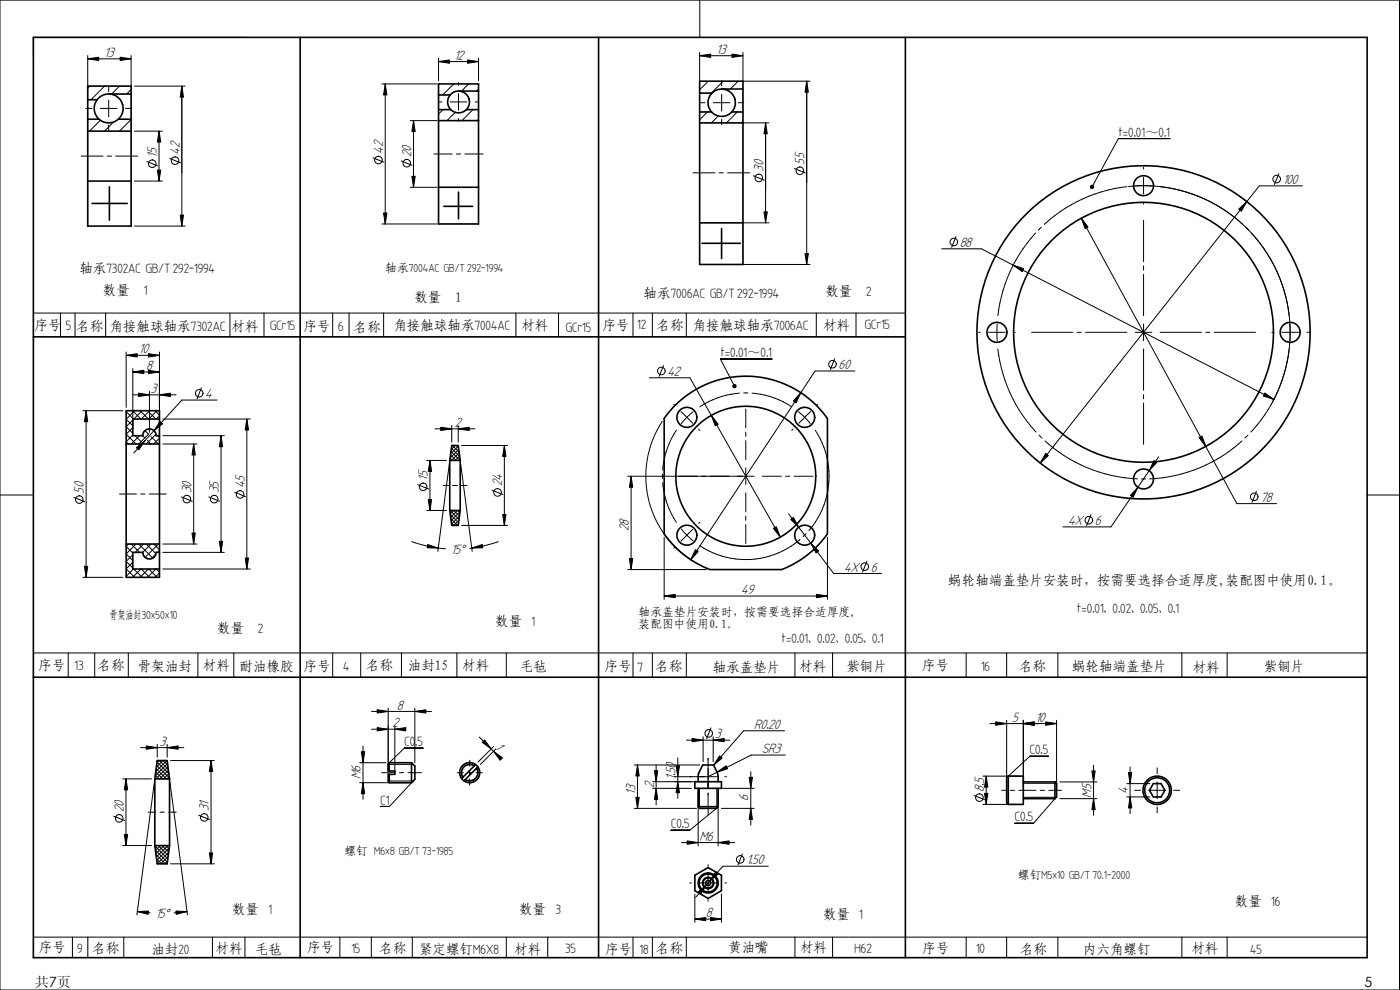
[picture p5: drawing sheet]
<svg xmlns="http://www.w3.org/2000/svg" width="420mm" height="297mm" viewBox="0 0 420 297" stroke-linecap="round" stroke-linejoin="round" font-family="sans-serif">
<g fill="none" stroke="#000" stroke-width=".3">
<path d="M0 0h420v297h-420zM26.3 17.6l3.3-.4v1zM26.3 16.7v9.1M26.3 17.6h13M36 17.2l3.3 .4-3.3 .6zM39.3 16.7v9.1M73.5 11.2h-63.5v5.8M131.6 18.5l3.3-.5v1zM131.6 18.5h12M131.6 17.5v6.7M140.3 18l3.3 .5-3.3 .5zM143.6 17.5v6.7"/>
<path d="M210 16.7l3.3-.5v1zM210 15.7v8.7M210 16.7h13M210 0v11.2M219.7 16.2l3.3 .5-3.3 .5zM223 15.7v8.7h20.1M25.8 32.5h1.8M26.9 25.8l-.6 .6M30.1 36.1l-3.2 3.2M30.1 32.5h5M31.4 25.8l-4.1 4.1M32.6 25.7v1.8"/>
<path d="M32.6 30v5M32.6 37.5v1.9M34.1 36.6l-2.7 2.7M35.9 25.8l-2.4 2.4M37.6 32.5h1.9M39.3 26.9l-1.3 1.3M39.3 35.9l-3.4 3.4M40.3 39.3h8.4M40.3 25.8h15.3M47.7 39.3l.5 3.3h-1zM47.7 39.3v15M54.6 25.8l.5 3.3h-1z"/>
<path d="M54.6 25.8v42M114.6 25.2h16.6M115.6 25.2l.5 3.3h-1zM115.6 25.2v42M123.1 36.2h8.1M124.1 36.2l.5 3.3h-1zM124.1 36.2v20M131.8 30.6h.8M132.9 32.9l-1.3 1.3M135.1 30.6h5M136.2 25.2l-3.3 3.3M136.6 33.7l-2.5 2.5"/>
<path d="M137.6 24.8v.8M137.6 28.1v5M137.6 35.6v.8M140.7 25.2l-2.2 2.1M141.9 32.9l-3.3 3.3M142.6 30.6h.8M143.6 35.7l-.5 .5M143.6 26.7l-.6 .6M210 30.8h1.6M212.3 33.6l-2.3 2.3M212.6 24.4l-2.6 2.5M214.1 30.8h5"/>
<path d="M215.6 34.8l-2.1 2.1M216.6 24.2v1.6M216.6 28.3v5M216.6 35.8v1.6M217 24.4l-3.5 3.5M221.3 33.6l-3.3 3.3M221.5 24.4l-2.3 2.3M221.6 30.8h1.6M223 36.4l-.5 .5M223 36.9h7.8M229.8 36.9l.5 3.2h-1zM229.8 36.9v30"/>
<path d="M242.1 24.4l.5 3.3h-1zM242.1 24.4v55M24.3 46.8h6.6M32.2 46.8h1.3M34.7 46.8h6.6M40.3 54.3h8.4M44.1 48.5l3.2 1.3M47.2 51h1l-.5 3.3zM50.9 47.6l3.3 1.2M112 47.4l3.2 1.3M120.4 48.3l3.3 1.3M123.1 56.2h8.1"/>
<path d="M123.6 52.9h1l-.5 3.3zM130.2 46.2h5.5M137 46.2h1.2M139.5 46.2h5.5M208 51.9h6.6M215.8 51.9h1.3M218.4 51.9h6.6M226.1 52.7l3.3 1.4M238.4 50.6l3.3 1.3M327.4 55.7a.5 .5 0 0 1 .8 .3 .5 .5 0 0 1-.7 .5l.2-.4-.2 .4-.3-.5zM338.2 56a44.3 44.3 0 0 0-24.8 11.3M338.7 55.9a44 44 0 0 1 43.1 64.9"/>
<path d="M340.7 55.8h5M343.2 50.2v.5M343.2 53.2v5M348.2 56a43.9 43.9 0 0 1 24.7 11.3M351.1 41.6h-15.5l-7.9 14.5M383.8 52.1l-1.3 3.2M390.9 55.8h-13l-65.7 83.1M40.3 67.8h15.3M54.1 64.5h1l-.5 3.3zM114.6 67.2h16.6M115.1 63.9h1l-.5 3.3zM223 66.9h7.8"/>
<path d="M223 79.4h20.1M229.3 63.6h1l-.5 3.3zM241.6 76.1h1l-.5 3.3zM282.6 74.7h11.9l87.8 45.2M286.9 71l-1.3 3.2M304.1 79.6l3.1 1-.4 .9zM310.7 70a44.3 44.3 0 0 0-11.2 24.7M312.5 68.2l-.9 .8M324.5 65.5l2 2.6-.8 .5zM324.5 65.5l46.7 85.6h11.9M343.2 60.7v.5M343.2 66.1v12.4"/>
<path d="M343.2 79.8v1.2M371.7 62.8l2.5-2.3-1.7 2.9zM373.8 68.2l.9 .8M375.6 70a44.1 44.1 0 0 1 11.3 24.7M10 93.9h261.7M18.1 93.9v7.2M22.5 93.9v7.2M31.7 93.9v7.2M69 93.9v7.2M79.2 93.9v7.2M99.8 93.9v7.2M104.8 93.9v7.2"/>
<path d="M115.1 93.9v7.2M154.8 93.9v7.2M167.6 93.9v7.2M190 93.9v7.2M195.8 93.9v7.2M206 93.9v7.2M245 93.9v7.2M256.9 93.9v7.2M293.7 99.7h.5M296.7 99.7h5M299.3 97.2v5M304.2 99.7h.5"/>
<path d="M309.6 99.7h12.4M323.2 99.7h1.3M325.8 99.7h12.4M340.7 99.7h5M343.2 82.3v12.4M343.2 97.2v5M348.2 99.7h12.4M361.9 99.7h1.2M364.4 99.7h12.4M381.7 99.7h.5M384.7 99.7h5M387.1 97.2v5"/>
<path d="M392.2 99.7h.5M37.9 106.6l3.3-.5v1zM37.9 105.6v16.6M37.9 106.6h10M39.9 111.6l3.3-.5v1zM39.9 111.6h8M39.9 110.6v18M39.9 118.5h13M41.6 118l3.3 .5-3.3 .5zM44.6 111.1l3.3 .5-3.3 .5zM44.6 106.1l3.3 .5-3.3 .5zM44.9 117.5v12.2"/>
<path d="M47.9 118.5l3.3-.5v1zM47.9 105.6v41.6M60.5 116.4l-1.4 3.2M194.9 113.3h12.2l27.1 47.9M199.1 109.7l-1.3 3.2M220 115.5a.5 .5 0 0 1 .8 0 .5 .5 0 0 1-.1 .8l-.3-.5 .3 .5-.6-.1-.2-.3zM221.9 118a24.8 24.8 0 0 0-11.9 4.1M223.2 117.9h1.3M225.7 118a25 25 0 0 1 11.9 4.1M231.6 107.7h-15.4l4.2 8.1M240.3 117.9l-1.4 3-.8-.6zM250.5 107.7l-1.3 3.2"/>
<path d="M256.5 111.3h-11.9l-37.3 56.7M299.5 104.7a43.9 43.9 0 0 0 11.4 24.9M343.2 104.7v12.4M343.2 118.4v1.3M379.6 117.9l2.7 2-3.2-1.1zM386.9 104.7a43.8 43.8 0 0 1-11.5 24.9M24.8 123.2h12.1M25.8 123.2l.5 3.3h-1zM25.8 123.2v50M38.2 123.2l-.3 .3 2.1 2.2M39.8 123.2l2.5 2.5M39.9 126l-2 2 2 2"/>
<path d="M39.9 128.3l-2 2 2.9 2.9M39.9 130.5l-2 2 .7 .7M40.4 123.2l-2.5 2.6 2 2M40.6 130.7l1.9 1.9M40.9 134.3l2.6-2.1-1.8 2.8zM41.9 130.7l-2.5 2.5M42 123.2l2.5 2.5M42.7 123.2l-2.5 2.5M42.8 130.7l.7 .7M43.5 129.2l1.1 1.1M44.2 132.2l1.1 1M44.3 123.2l2.5 2.5"/>
<path d="M44.7 130.2l-3.1 3M44.9 123.2l-2.5 2.5M45.3 131l2.3 2.2M46.5 123.2l1.4 1.3M46.7 130.4l-2.8 2.8M47.1 123.2l-2.5 2.5M47.3 130.7l.6 .6M47.9 124.8l-1 .9M47.9 131.5l-1.8 1.7M48 126.5l.8 .6-2.6 2.1zM48.9 133.2h10.2M48.9 130.7h18.4"/>
<path d="M48.9 125.7h26.2M58.1 133.2l.5 3.3h-1zM58.1 133.2v30M65.1 120h-10.5l-14.4 15.9M66.3 130.7l.5 3.3h-1zM66.3 130.7v35M74.1 125.7l.5 3.3h-1zM74.1 125.7v45M128 138.2h6M129 138.2l.5 3.3h-1zM129 138.2v15M130.6 128.7h11.9"/>
<path d="M132.3 128.2l3.3 .5-3.3 .5zM134.9 139.1l-3.5 26.3M135.2 136.5l1.7 1.7M135.3 135.5l2.7 2.7M135.5 134.5l2.5 2.5M135.6 127.7v4.9M135.8 133.7l2 2M136.6 133.7l-1.2 1.1M136.9 133.7l.7 .7M137.5 128.7l3.3-.5v1zM137.5 127.7v4.9M137.5 133.9l-2.2 2.2"/>
<path d="M137.7 134.8l-2.6 2.6 .7 .8M137.8 135.8l-2.3 2.4M137.9 136.8l-1.3 1.4M138.1 137.8l-.4 .4M138.2 139.1l3.5 26.3M138.5 133.7h13.9M151.4 133.7l.4 3.2h-.9zM151.4 133.7v23.9M198.8 126.4a30 30 0 0 0 9.4 42.1M202.2 121.3l.4 .4M203 129.1a24.9 24.9 0 0 0-4.1 11.9M204.4 123.5l1.7 1.7"/>
<path d="M206.1 125.2l-1.6 1.9M206.1 125.2l1.8 1.8M208 123.5l-1.9 1.7M209.7 128.8l.3 .3M213.5 124.6l2 2.7-.8 .5zM223.8 122.7v5.7M223.8 129.7v1.2M223.8 132.2v5.7M238 128.8l-.4 .3M239.6 123.5l1.9 1.7M241.5 125.2l1.7 1.9M241.5 125.2l-1.8 1.8"/>
<path d="M243.3 123.5l-1.8 1.7M244.7 129.1a25 25 0 0 1-1.9 30.1M245.4 121.3l-.4 .4M311.8 130.6l.9 .8M313.6 132.3a43.9 43.9 0 0 0 27.7 11.4M313.8 136l.8 .7-2.4 2.2zM343.2 120.9v12.4M346.3 138.2l.9 .6-2.3 2.4zM347.7 137.1l-14.3 21h-14.4M359.8 131.3l.9-.5 1.2 3.2zM372.7 132.3a43.9 43.9 0 0 1-27.6 11.4M374.5 130.6l-.9 .8"/>
<path d="M0 148.5h10M22.2 149.2l3.2 1.4M35.9 148.2h5.1M42.2 148.2h1.3M44.8 148.2h5.1M54.5 149.1l3.2 1.3M57.6 159.9h1l-.5 3.3zM62.7 149.1l3.2 1.3M70.4 147.7l3.3 1.3M125.4 145.4l3.2 1.3M128 153.2h6M128.5 149.9h1l-.5 3.3z"/>
<path d="M133 145.7h1.6M135 153.2l2.8 2.6M135.1 154.2l1.1-1 1.7 1.7-2.4 2.3M135.1 154.3l2.5 2.5M135.3 155.6l2 2 .3-.2M135.9 145.7h1.3M137.7 156.1l-1.5 1.5-.7-.7M138 153.9l-.7-.7-2 2M138.1 153.5l-2.7 2.7M138.5 145.7h1.6M138.5 157.6h13.9M147.7 147.1l3.2 1.3"/>
<path d="M150.9 154.4h.9l-.4 3.2zM188.4 142.9h37.9M189.4 142.9l.5 3.3h-1zM189.4 142.9v28M198.8 142.3v1.2M198.9 144.8a25 25 0 0 0 4.1 11.9M204.5 158.7l3.5 3.6M207.9 158.8l-3.5 3.5M210 156.7l-.3 .3M223.8 140.4v5M223.8 147.9v5.7M223.8 154.9v1.2"/>
<path d="M223.8 157.4v5.7M228.8 142.9h5.7M232.1 158.5l.9-.5 1.2 3.2zM235.8 142.9h1.2M236.7 154.2l13.5 17.9h14.4M237.3 155.8l.8-.5 1.6 2.9zM238.3 142.9h5.7M327.4 154.4l-1.3 3.3M341.5 146.2l-1.4 3-.9-.5zM342.5 143.7h1.3M377.1 147.4l-1.3 3.3M410.3 148.5h9.7"/>
<path d="M24.8 173.2h12.1M25.3 169.9h1l-.5 3.3zM38.6 163.2l-.7 .7 2 2M39.4 163.2l2.5 2.5M39.9 166.4l-2 2 2 2M39.9 168.7l-2 2 2.5 2.5M40 170.7l-2.1 2.2 .3 .3M40.2 170.7l2.5 2.5M40.8 163.2l-2.9 3 2 2M41.6 163.2l4.3 4.3M42.3 170.7l-2.5 2.5M42.4 170.7l2.5 2.5"/>
<path d="M43.1 163.2l-2.5 2.5M43.9 163.2l2.9 3M44.5 170.7l-2.5 2.5M44.6 170.7l2.5 2.5M45.3 163.2l-2.5 2.5M46.1 163.2l1.8 1.8M46.8 166.2l-1.4 1.5M46.8 170.7l-2.5 2.5M46.9 170.7l1 1M47.6 163.2l-4.1 4M47.9 165.2l-.6 .5M47.9 171.9l-1.4 1.3"/>
<path d="M48.9 163.2h10.2M48.9 165.7h18.4M48.9 170.7h26.2M65.8 162.4h1l-.5 3.3zM73.6 167.4h1l-.5 3.3zM123.6 162.5a37 37 0 0 0 10.1 2.2M128.4 163.4l3.1 1h-3.3zM141.6 164.4l3.1-1 .2 1zM149.5 162.5l-4.9 1.4-3.7 .6M188.4 170.9h23.6M188.9 167.6h1l-.5 3.3zM199.3 178.8l3.3-.5v1z"/>
<path d="M199.3 161.2v18.6M199.3 178.8h49M202.6 164.1l-.4 .4M208.7 164.9l.8 .6-2.2 2.5zM240.1 161.9a24.9 24.9 0 0 1-30.1 1.8M241.9 160.1l-.9 .9M243.3 163l2.4 2.3-.8 .6zM245 178.3l3.3 .5-3.3 .5zM248.3 161.2v18.6M260.2 168.4l-1.3 3.2M10 195.9h400.3M20.5 195.9v7.3"/>
<path d="M28.4 195.9v7.3M38.5 195.9v7.3M59.4 195.9v7.3M70.2 195.9v7.3M99.8 195.9v7.3M108.2 195.9v7.3M120.5 195.9v7.3M137.1 195.9v7.3M152 195.9v7.3M190 195.9v7.3M195.8 195.9v7.3M206 195.9v7.3"/>
<path d="M238.6 195.9v7.3M249.9 195.9v7.3M290 195.9v7.3M302.1 195.9v7.3M317.5 195.9v7.3M354.7 195.9v7.3M368.3 195.9v7.3M111.5 213.5h18M111.5 218.8h9.5M113.2 213l3.3 .5-3.3 .4zM113.2 218.3l3.3 .5-3.3 .5zM116.5 212.5v18.8"/>
<path d="M118.5 218.8l3.3-.5v1zM118.5 217.8v13.5M124.5 213.5l3.3-.5v.9zM124.5 212.5v16.4M213.4 218.4l-1.4 3.3M235.5 219.3h-12.3l-9.2 10.4M297.1 217.1h20M298.8 216.6l3.3 .5-3.3 .5zM302.1 216.1v20M307.1 217.1l3.3-.5v1zM307.1 216.1v20M313.8 216.6l3.3 .5-3.3 .5z"/>
<path d="M317.1 216.1v20M36.8 233.7h8.7M37.8 233.7l.5 3.3h-1zM37.8 233.7v20M42.2 224.3h13M43.9 223.8l3.3 .5-3.3 .5zM46.3 234.7l-5.2 39.8M46.5 233.6l.1 .1M46.6 232.6l1.1 1.1M46.7 231.6l2.1 2.1M46.9 230.6l3.1 3.1M47 229.6l3.9 3.9"/>
<path d="M47.1 228.9l.7-.7 2.7 2.7M47.1 228.6l3.6 3.6M47.2 223.3v3.9M50.2 224.3l3.3-.5v1zM50.2 223.3v3.9M50.2 228.3l-.1-.1-3.3 3.3M50.3 229.1l-3.7 3.7M50.4 229.6l-1.5-1.4-2 2M50.4 230.1l-3.6 3.6M50.5 231.1l-2.6 2.6M50.7 232.1l-1.7 1.6M50.8 233l-.6 .7"/>
<path d="M51 234.7l5.3 39.8M51.2 228.2h13.1M63.3 228.2l.5 3.3h-1zM63.3 228.2v31M107.9 234.8h14.7M107.9 228.9h7.9M108.4 225.5h1.1l-.6 3.4zM108.9 234.8l.6 3.3h-1.1zM108.9 223.8v16M114.5 231.8h4.1M116.5 229.3h7.5M116.5 234.3h7.5"/>
<path d="M119.9 231.8h1.2M122.4 231.8h4.1M123.5 234.8l-6.6 7.2h-2.7M126.9 224.5h-5.6l-4.5 4.4M139.1 231.8l-1.9 .1M140.3 231.8h1.3M140.9 233.7v1.9M141 231.2l-.1 1.2M141 228.1v1.8M142.9 231.8h1.8M143.9 221.2l5.7 5.7M145.4 222l2 2.7-2.7-2z"/>
<path d="M148.1 225.4l2.7 2-.7 .7zM148.1 224l-4.7 4.7M148.8 224.7l-4.6 4.7M190.3 229.5h19.7M190.8 239.2h1l-.5 3.3zM191.3 229.5l.5 3.3h-1zM191.3 229.5v13M195.9 236.5h11.6M195.9 234.5h15.6M196.4 231.2h1l-.5 3.3zM196.9 236.5l.5 3.3h-1zM196.9 229.5v12"/>
<path d="M202.4 233h12.6M202.9 229.7h1l-.5 3.3zM203.4 234.5l.5 3.3h-1zM203.4 227.4v12.1M206 222.1h13M207.7 221.6l3.3 .5-3.3 .5zM209.5 237.5v16.3M209.9 236.5v5.9M211 221.1v7.4M212.5 227.5v9.2M212.5 237.9v6.6M214 222.1l3.3-.5v1z"/>
<path d="M214 221.1v7.4M214.7 230.9h.1M215.1 236.5v5.9M215.2 231.7l2.7-1.9 .5 .8zM215.5 237.5v16.3M216 226.8l.7 .6-2.5 2.2zM216.5 236.5h9.8M217.5 233h.5M224.8 233.2h1l-.5 3.3zM225.3 231.5v16M235.7 226.5h-10.2l-13 6.5M292.3 238.7l3.3 1.3"/>
<path d="M295 232.9h11.1M295.5 238.1h1l-.5 3.3zM296 232.9l.5 3.3h-1zM296 232.9v8.5M300.6 237.1h1.3M303.2 237.1h1.3M305.8 237.1h5.1M307.1 235h9.9M307.1 239.2h9.9M312.2 237.1h1.3M314.6 226.9h-5.5l-6.5 6M314.7 237.1h3.9"/>
<path d="M316.6 239.6l-6.4 7.4h-5.6M318.1 234.6h11.1M318.1 239.6h11.1M327.7 231.3h1l-.5 3.3zM328.2 239.6l.5 3.3h-1zM328.2 229.6v15M338.2 239.1h6.9M338.2 235.1h6.9M338.7 231.8h1l-.5 3.3zM339.2 239.1l.5 3.3h-1zM339.2 230.1v14M340.5 237.1h1.8"/>
<path d="M344.8 237.1h5M347.3 230.4v1.7M347.3 234.6v5M352.3 237.1h1.7M34.1 244.9l3.3 1.3M36.8 253.7h8.7M37.3 250.4h1l-.5 3.3zM44.4 243.7h2.4M46.5 253.8l3.9 3.9M46.6 255.1l3.6 3.6M46.8 256.4l2.8 2.8M47 257.7l1.5 1.5"/>
<path d="M47 253.7l-.5 .5M47.2 258.9l.2 .3M47.5 253.7l3 3M48 243.7h1.3M48.1 253.7l-1.4 1.5M48.6 253.7l2 2-3.4 3.4M49.3 253.7l-2.5 2.5M49.7 253.7l1.1 1M50.3 258.3l-.9 .9M50.4 253.7l-3.5 3.5M50.5 257l-2.3 2.2M50.6 243.7h2.3"/>
<path d="M50.8 254.4l-3.7 3.7M50.9 253.7h.1M51.2 259.2h13.1M59.6 244.6l3.3 1.3M62.8 255.9h1l-.5 3.3zM190.3 242.5h18.7M204.5 252.8h16M206.2 252.3l3.3 .5-3.3 .5zM212.5 259.4v.5M215 242.5l-8 6.6h-5.6M215.5 252.8l3.3-.5v1zM216.5 242.5h9.8"/>
<path d="M222.8 256.2l-1.3 3.3M225.3 242.5l.5 3.3h-1zM230.6 259.9h-13.7l-8.2 9.4M295 241.4h11.1M347.3 242.1v1.8M41.2 273.5l3.4-.2-.2 1zM41.2 273.5l3.8 .4M52.8 273.3l3.3 .2-3.2 .8zM56.1 273.5l-3.8 .4M207 264.9h.5M208.5 275.8l3.3-.5v1zM208.5 275.8h8"/>
<path d="M208.5 268.2v8.6M209.5 267.6l2.5-2.1-1.8 2.8zM210 264.9h5M212.5 262.4v5M212.5 269.9v.5M213.2 275.3l3.3 .5-3.3 .5zM214.8 261.6l.8 .6-2.6 2.2zM216.5 268.2v8.6M217.5 264.9h.5M10 281.2h400.3M21.7 281.2v6.1M26.4 281.2v6.1"/>
<path d="M37.1 281.2v6.1M63.8 281.2v6.1M73.5 281.2v6.1M102 281.2v6.1M111.4 281.2v6.1M123.7 281.2v6.1M152 281.2v6.1M164.4 281.2v6.1M190 281.2v6.1M195.8 281.2v6.1M206 281.2v6.1M238.6 281.2v6.1"/>
<path d="M249.9 281.2v6.1M290 281.2v6.1M302.1 281.2v6.1M317.5 281.2v6.1M354.7 281.2v6.1M368.3 281.2v6.1"/>
<circle cx="45.7" cy="49.1" r="1.14"/>
<circle cx="52.5" cy="48.2" r="1.14"/>
<circle cx="113.6" cy="48" r="1.14"/>
<circle cx="122.1" cy="49" r="1.14"/>
<circle cx="227.7" cy="53.4" r="1.14"/>
<circle cx="240.1" cy="51.2" r="1.14"/>
<circle cx="383.1" cy="53.7" r="1.14"/>
<circle cx="286.3" cy="72.6" r="1.14"/>
<circle cx="59.8" cy="118" r="1.14"/>
<circle cx="198.5" cy="111.3" r="1.14"/>
<circle cx="249.8" cy="109.3" r="1.15"/>
<circle cx="23.8" cy="149.9" r="1.14"/>
<circle cx="56.1" cy="149.8" r="1.13"/>
<circle cx="64.3" cy="149.8" r="1.14"/>
<circle cx="72.1" cy="148.4" r="1.14"/>
<circle cx="127" cy="146.1" r="1.14"/>
<circle cx="149.3" cy="147.8" r="1.14"/>
<circle cx="326.8" cy="156.1" r="1.14"/>
<circle cx="376.4" cy="149.1" r="1.13"/>
<circle cx="259.5" cy="170" r="1.14"/>
<circle cx="212.7" cy="220" r="1.15"/>
<circle cx="293.9" cy="239.3" r="1.13"/>
<circle cx="35.8" cy="245.5" r="1.14"/>
<circle cx="61.3" cy="245.3" r="1.14"/>
<circle cx="222.2" cy="257.9" r="1.13"/>
</g>
<g fill="none" stroke="#000" stroke-width=".49">
<path d="M10 11.2h400.3v276.1h-400.3zM90.1 11.2v276.1M179.6 11.2v276.1M271.7 11.2v276.1M26.3 25.8h13v42h-13zM26.3 39.3h13M26.3 29.9h2.8M26.3 35.8h3.4M32.9 28.2h6.4M35.5 35.8h3.8M131.6 25.2h12v42h-12zM131.6 36.2h12"/>
<path d="M131.6 32.9h3.7M131.6 28.5h3.5M137.9 27.3h5.7M139.9 32.9h3.7M210 24.4h13v55h-13zM210 36.9h13M210 27.9h3.7M210 33.6h3.6M216.6 26.7h6.4M219.6 33.6h3.4M26.3 54.3h13M32.8 56v10"/>
<path d="M131.6 56.2h12M137.6 57.6v8.1M27.6 61h10.6M133.2 61.9h8.6M210 66.9h13M210.7 73h11.5M216.6 68.6v9M10 101.1h261.7M37.9 123.2h10v50h-10zM37.9 133.2h10M47.9 125.7h-8v5h2.9l.5-1.2 1.3-.8 1 .1 .7 .5 .4 .7 .2 .7h1M135 138.2l.6-4.5h1.9l.6 4.5"/>
<path d="M135 138.2v15M135 138.2h3.1M138.1 138.2v15M199.3 125.6l3.8-4.4 4.3-3.5 4.9-2.5 5.6-1.8 5.1-.5h3l3.3 .5 5.6 1.6 2.7 1.2 3.1 1.9 3.8 3 3.8 4.5v34.6M199.3 125.6v34.6l3.1 3.7 3.3 2.9 3.4 2.2 3.9 1.9M135 153.2l.6 4.4h1.9l.6-4.4M135 153.2h3.1M37.9 163.2h10M46.8 165.7l-.4 1.3-.8 .6-.7 .1-.9-.1-.7-.6-.4-1.3h-3v5h8M46.9 165.7h1M248.3 160.2l-2.8 3.4-3.2 3-4 2.6-3.7 1.7h-21.6M10 203.2h400.3"/>
<path d="M46.5 233.7l.7-5.5h3l.7 5.5M46.5 233.7v20M46.5 233.7h4.4M50.9 233.7v20M116.8 234.8h6.7M116.8 228.9h6.7M116.8 228.9l-.3 .5v1.9h2v1h-2v2l.3 .5M116.8 228.9v2.4M116.8 232.3v2.5M123.5 228.9l1 .9v4l-1 1M123.5 228.9v5.9M138.5 233.6l.7 .7"/>
<path d="M138.9 233.2l-.4 .4M139.2 234.3l4.2-4.2 .5 1.1 .1 1-.4 1.1-.6 .8-.9 .5-1.1 .2zM142.3 229.8l-1.5-.4-1.4 .5-.5 .7-.4 .9 .1 .8 .3 .9M142.7 229.4l-1-.5-1-.1-1.7 .8-.7 .8-.3 1.1v1.1l.5 1M142.7 229.4l.7 .7M142.7 229.4l-3.8 3.8M143 230.5l.4 .8v.9l-.4 1-.5 .6-1.3 .5-1.6-.4M208.5 234.5h8v2h-8zM209.5 233v1.5M209.5 236.5v5.5M212.5 234.5v2M215.2 231.7l.3 1v1.8"/>
<path d="M215.2 231.7l-1.1-2.2h-3.1l-1.2 2.3-.3 1.2M215.5 236.5v5.5M302.6 232.9h4.5v8.5h-4.5M302.6 232.9l-.5 .5v7.5l.5 .5M302.6 232.9v8.5M307.1 234.6h9.5M307.1 239.6h9.5M316.6 234.6l.5 .5v4l-.5 .5M316.6 234.6v5M346.1 235.1h2.3l1.2 2-1.2 2h-2.3l-1.1-2zM46.5 253.7l.7 5.5h3l.7-5.5M46.5 253.7h4.4"/>
<path d="M209.5 242h6M209.5 242l.5 .5h5l.5-.5M208.5 262.6l4-2.3 4 2.3v4.6l-4 2.4-4-2.4z"/>
<circle cx="32.6" cy="32.5" r="4.3"/>
<circle cx="137.6" cy="30.6" r="3.3"/>
<circle cx="216.6" cy="30.8" r="4.1"/>
<circle cx="343.2" cy="55.7" r="3"/>
<circle cx="299.2" cy="99.7" r="3"/>
<circle cx="343.2" cy="99.7" r="39"/>
<circle cx="343.2" cy="99.7" r="50"/>
<circle cx="387.2" cy="99.7" r="3"/>
<circle cx="206.1" cy="125.2" r="3"/>
<circle cx="241.5" cy="125.2" r="3"/>
<circle cx="223.8" cy="142.9" r="21"/>
<circle cx="343.2" cy="143.7" r="3"/>
<circle cx="206.1" cy="160.6" r="3"/>
<circle cx="241.5" cy="160.6" r="3"/>
<circle cx="347.3" cy="237.1" r="3.8"/>
<circle cx="347.3" cy="237.1" r="4.2"/>
<circle cx="212.5" cy="264.9" r="1.51"/>
<circle cx="212.5" cy="264.9" r="2.99"/>
<circle cx="212.5" cy="264.9" r="2.7"/>
<circle cx="212.5" cy="264.9" r="1.7"/>
<circle cx="212.5" cy="264.9" r=".75"/>
</g>
<g fill="#000">
<path d="M26.3 17.6l3.3-.4v1zM36 17.2l3.3 .4-3.3 .6zM131.6 18.5l3.3-.5v1zM140.3 18l3.3 .5-3.3 .5zM210 16.7l3.3-.5v1zM219.7 16.2l3.3 .5-3.3 .5zM47.7 39.3l.5 3.3h-1zM54.6 25.8l.5 3.3h-1zM115.6 25.2l.5 3.3h-1zM124.1 36.2l.5 3.3h-1zM229.8 36.9l.5 3.2h-1zM242.1 24.4l.5 3.3h-1z"/>
<path d="M47.2 51h1l-.5 3.3zM123.6 52.9h1l-.5 3.3zM54.1 64.5h1l-.5 3.3zM115.1 63.9h1l-.5 3.3zM229.3 63.6h1l-.5 3.3zM241.6 76.1h1l-.5 3.3zM304.1 79.6l3.1 1-.4 .9zM324.5 65.5l2 2.6-.8 .5zM371.7 62.8l2.5-2.3-1.7 2.9zM37.9 106.6l3.3-.5v1zM39.9 111.6l3.3-.5v1zM41.6 118l3.3 .5-3.3 .5z"/>
<path d="M44.6 111.1l3.3 .5-3.3 .5zM47.9 118.5l3.3-.5v1zM44.6 106.1l3.3 .5-3.3 .5zM240.3 117.9l-1.4 3-.8-.6zM379.6 117.9l2.7 2-3.2-1.1zM25.8 123.2l.5 3.3h-1zM40.9 134.3l2.6-2.1-1.8 2.8zM48 126.5l.8 .6-2.6 2.1zM58.1 133.2l.5 3.3h-1zM66.3 130.7l.5 3.3h-1zM74.1 125.7l.5 3.3h-1zM129 138.2l.5 3.3h-1z"/>
<path d="M132.3 128.2l3.3 .5-3.3 .5zM137.5 128.7l3.3-.5v1zM151.4 133.7l.4 3.2h-.9zM213.5 124.6l2 2.7-.8 .5zM313.8 136l.8 .7-2.4 2.2zM359.8 131.3l.9-.5 1.2 3.2zM128.5 149.9h1l-.5 3.3zM150.9 154.4h.9l-.4 3.2zM189.4 142.9l.5 3.3h-1zM237.3 155.8l.8-.5 1.6 2.9zM341.5 146.2l-1.4 3-.9-.5zM346.3 138.2l.9 .6-2.3 2.4z"/>
<path d="M25.3 169.9h1l-.5 3.3zM57.6 159.9h1l-.5 3.3zM65.8 162.4h1l-.5 3.3zM73.6 167.4h1l-.5 3.3zM128.4 163.4l3.1 1h-3.3zM141.6 164.4l3.1-1 .2 1zM188.9 167.6h1l-.5 3.3zM199.3 178.8l3.3-.5v1zM208.7 164.9l.8 .6-2.2 2.5zM232.1 158.5l.9-.5 1.2 3.2zM243.3 163l2.4 2.3-.8 .6zM245 178.3l3.3 .5-3.3 .5z"/>
<path d="M113.2 213l3.3 .5-3.3 .4zM113.2 218.3l3.3 .5-3.3 .5zM118.5 218.8l3.3-.5v1zM124.5 213.5l3.3-.5v.9zM298.8 216.6l3.3 .5-3.3 .5zM307.1 217.1l3.3-.5v1zM313.8 216.6l3.3 .5-3.3 .5zM37.8 233.7l.5 3.3h-1zM43.9 223.8l3.3 .5-3.3 .5zM50.2 224.3l3.3-.5v1zM63.3 228.2l.5 3.3h-1zM108.9 234.8l.6 3.3h-1.1z"/>
<path d="M108.4 225.5h1.1l-.6 3.4zM145.4 222l2 2.7-2.7-2zM148.1 225.4l2.7 2-.7 .7zM191.3 229.5l.5 3.3h-1zM196.9 236.5l.5 3.3h-1zM196.4 231.2h1l-.5 3.3zM202.9 229.7h1l-.5 3.3zM203.4 234.5l.5 3.3h-1zM207.7 221.6l3.3 .5-3.3 .5zM214 222.1l3.3-.5v1zM216 226.8l.7 .6-2.5 2.2zM215.2 231.7l2.7-1.9 .5 .8z"/>
<path d="M224.8 233.2h1l-.5 3.3zM296 232.9l.5 3.3h-1zM328.2 239.6l.5 3.3h-1zM327.7 231.3h1l-.5 3.3zM339.2 239.1l.5 3.3h-1zM338.7 231.8h1l-.5 3.3zM37.3 250.4h1l-.5 3.3zM62.8 255.9h1l-.5 3.3zM190.8 239.2h1l-.5 3.3zM206.2 252.3l3.3 .5-3.3 .5zM215.5 252.8l3.3-.5v1zM225.3 242.5l.5 3.3h-1z"/>
<path d="M295.5 238.1h1l-.5 3.3zM41.2 273.5l3.4-.2-.2 1zM52.8 273.3l3.3 .2-3.2 .8zM208.5 275.8l3.3-.5v1zM209.5 267.6l2.5-2.1-1.8 2.8zM214.8 261.6l.8 .6-2.6 2.2zM213.2 275.3l3.3 .5-3.3 .5z"/>
<path d="M327.4 55.7a.5 .5 0 0 1 .8 .3 .5 .5 0 0 1-.7 .5l.2-.4-.2 .4-.3-.5z" fill-rule="evenodd"/>
<path d="M220 115.5a.5 .5 0 0 1 .8 0 .5 .5 0 0 1-.1 .8l-.3-.5 .3 .5-.6-.1-.2-.3z" fill-rule="evenodd"/>
</g>
<g font-size="4.3">
<text x="31.3" y="17.1">13</text>
<text x="136.3" y="17.9">12</text>
<text x="214.9" y="16.1">13</text>
<text x="47.1" y="47.3" transform="rotate(-90 47.1 47.3)">15</text>
<text x="53.9" y="46.4" transform="rotate(-90 53.9 46.4)">42</text>
<text x="115" y="46.2" transform="rotate(-90 115 46.2)">42</text>
<text x="123.5" y="47.1" transform="rotate(-90 123.5 47.1)">20</text>
<text x="229.1" y="51.6" transform="rotate(-90 229.1 51.6)">30</text>
<text x="241.5" y="49.4" transform="rotate(-90 241.5 49.4)">55</text>
<text x="385" y="55.2">100</text>
<text x="288.1" y="74.1">88</text>
<text x="41.7" y="106">10</text>
<text x="43.9" y="111">8</text>
<text x="200.3" y="112.8">42</text>
<text x="251.7" y="110.7">60</text>
<text x="45.1" y="117.9">3</text>
<text x="61.6" y="119.5">4</text>
<text x="136.5" y="128.1">2</text>
<text x="25.2" y="148.1" transform="rotate(-90 25.2 148.1)">50</text>
<text x="57.5" y="147.9" transform="rotate(-90 57.5 147.9)">30</text>
<text x="65.7" y="147.9" transform="rotate(-90 65.7 147.9)">35</text>
<text x="73.4" y="146.5" transform="rotate(-90 73.4 146.5)">45</text>
<text x="128.4" y="144.2" transform="rotate(-90 128.4 144.2)">15</text>
<text x="150.7" y="145.9" transform="rotate(-90 150.7 145.9)">24</text>
<text x="378.2" y="150.5">78</text>
<text x="188.8" y="159.4" transform="rotate(-90 188.8 159.4)">28</text>
<text x="320.6" y="157.5">4X</text>
<text x="328.6" y="157.5">6</text>
<text x="135.3" y="166.2">15°</text>
<text x="253.4" y="171.5">4X</text>
<text x="261.4" y="171.5">6</text>
<text x="222.4" y="178.3">49</text>
<text x="119.1" y="212.9">8</text>
<text x="117.8" y="218.2">2</text>
<text x="214.5" y="221.5">3</text>
<text x="226.4" y="218.7">R0.20</text>
<text x="303.8" y="216.5">5</text>
<text x="310.7" y="216.5">10</text>
<text x="47.8" y="223.7">3</text>
<text x="148.4" y="224.4" transform="rotate(45 148.4 224.4)">1</text>
<text x="228.6" y="226">SR3</text>
<text x="108.3" y="233.8" transform="rotate(-90 108.3 233.8)">M6</text>
<text x="190.7" y="238.5" transform="rotate(-90 190.7 238.5)">13</text>
<text x="196.3" y="236.4" transform="rotate(-90 196.3 236.4)">2</text>
<text x="202.8" y="234" transform="rotate(-90 202.8 234)">1.50</text>
<text x="295.3" y="237.5" transform="rotate(-90 295.3 237.5)">8.5</text>
<text x="327.6" y="239.3" transform="rotate(-90 327.6 239.3)">M5</text>
<text x="338.5" y="238.3" transform="rotate(-90 338.5 238.3)">4</text>
<text x="37.2" y="243.7" transform="rotate(-90 37.2 243.7)">20</text>
<text x="62.7" y="243.4" transform="rotate(-90 62.7 243.4)">31</text>
<text x="224.7" y="240.4" transform="rotate(-90 224.7 240.4)">6</text>
<text x="209.9" y="252.2">M6</text>
<text x="224" y="259.3">1.50</text>
<text x="46.6" y="275.5">15°</text>
<text x="211.8" y="275.2">8</text>
</g>
<g font-size="4.2">
<text x="10.5" y="296.1">共7页</text>
<text x="409.5" y="296.1">5</text>
</g>
<g font-size="4.1">
<text x="335.6" y="41">t=0.01～0.1</text>
<text x="23.8" y="81.8">轴承7302AC GB/T 292-1994</text>
<text x="30.9" y="88.4">数量</text>
<text x="43.1" y="88.4">1</text>
<text x="193.1" y="89.4">轴承7006AC GB/T 292-1994</text>
<text x="247.7" y="88.9">数量</text>
<text x="259.9" y="88.9">2</text>
<text x="124.4" y="90.7">数量</text>
<text x="136.6" y="90.7">1</text>
<text x="10.4" y="99.1">序号</text>
<text x="19.7" y="99.1">5</text>
<text x="23" y="99.4">名称</text>
<text x="32.9" y="99.4">角接触球轴承7302AC</text>
<text x="69.5" y="99.3">材料</text>
<text x="81.1" y="99">GCr15</text>
<text x="91.2" y="99.3">序号</text>
<text x="101.5" y="99.4">6</text>
<text x="106.2" y="99.5">名称</text>
<text x="118" y="99.1">角接触球轴承7004AC</text>
<text x="156.5" y="99.1">材料</text>
<text x="169.8" y="99.7">GCr15</text>
<text x="180.9" y="98.9">序号</text>
<text x="191.2" y="98.8">12</text>
<text x="197.2" y="98.9">名称</text>
<text x="207.9" y="99.1">角接触球轴承7006AC</text>
<text x="247" y="99">材料</text>
<text x="259.5" y="98.7">GCr15</text>
<text x="216.2" y="107.1">t=0.01～0.1</text>
<text x="284.6" y="175.4">蜗轮轴端盖垫片安装时，按需要选择合适厚度,装配图中使用0.1。</text>
<text x="323.2" y="183.9">t=0.01、 0.02、 0.05、 0.1</text>
<text x="65.2" y="189.8">数量</text>
<text x="77.4" y="189.8">2</text>
<text x="148.7" y="187.9">数量 1</text>
<text x="234.5" y="193">t=0.01、 0.02、 0.05、 0.1</text>
<text x="11.6" y="200.9">序号</text>
<text x="22.4" y="201">13</text>
<text x="29.4" y="201.1">名称</text>
<text x="41.4" y="201.2">骨架油封</text>
<text x="60.9" y="200.9">材料</text>
<text x="71.9" y="201.4">耐油橡胶</text>
<text x="91.2" y="201.4">序号</text>
<text x="103" y="201.4">4</text>
<text x="110" y="201">名称</text>
<text x="122.4" y="201.1">油封15</text>
<text x="138.7" y="201.1">材料</text>
<text x="156.1" y="201.3">毛毡</text>
<text x="181.5" y="201.4">序号</text>
<text x="191.3" y="201.7">7</text>
<text x="196.8" y="201.4">名称</text>
<text x="213.9" y="201.6">轴承盖垫片</text>
<text x="239.9" y="201.4">材料</text>
<text x="254" y="201.4">紫铜片</text>
<text x="276.8" y="201">序号</text>
<text x="294.4" y="201.3">16</text>
<text x="305.9" y="201.4">名称</text>
<text x="321.7" y="201.3">蜗轮轴端盖垫片</text>
<text x="357.9" y="201.5">材料</text>
<text x="379.3" y="201.4">紫铜片</text>
<text x="121.3" y="223.9">C0.5</text>
<text x="309.1" y="226.4">C0.5</text>
<text x="114.2" y="241.4">C1</text>
<text x="201.4" y="248.5">C0.5</text>
<text x="304.6" y="246.5">C0.5</text>
<text x="69.6" y="274.1">数量 1</text>
<text x="155.8" y="274.1">数量 3</text>
<text x="247" y="275.7">数量 1</text>
<text x="370.6" y="271.8">数量 16</text>
<text x="11.7" y="285.6">序号</text>
<text x="23.2" y="286.1">9</text>
<text x="27.7" y="285.8">名称</text>
<text x="45.4" y="286.1">油封20</text>
<text x="64.7" y="286">材料</text>
<text x="76.5" y="286.2">毛毡</text>
<text x="92.2" y="285.8">序号</text>
<text x="105.5" y="285.8">15</text>
<text x="113.9" y="286.1">名称</text>
<text x="125.8" y="286.2">紧定螺钉M6X8</text>
<text x="154.3" y="286.3">材料</text>
<text x="169.6" y="286">35</text>
<text x="181.7" y="286.1">序号</text>
<text x="191.9" y="286.2">18</text>
<text x="196.9" y="286">名称</text>
<text x="218.5" y="285.7">黄油嘴</text>
<text x="240.1" y="285.7">材料</text>
<text x="256.5" y="285.9">H62</text>
<text x="276.9" y="285.9">序号</text>
<text x="292.9" y="286">10</text>
<text x="306.2" y="286.1">名称</text>
<text x="325" y="286.2">内六角螺钉</text>
<text x="357.6" y="286">材料</text>
<text x="375.2" y="286.3">45</text>
</g>
<g font-size="3.5">
<text x="115.6" y="81.6">轴承7004AC GB/T 292-1994</text>
<text x="33.1" y="185.7">骨架油封30x50x10</text>
<text x="191.7" y="184.9">轴承盖垫片安装时，按需要选择合适厚度,</text>
<text x="191.7" y="188.4">装配图中使用0.1。</text>
<text x="103.4" y="256.6">螺钉 M6x8 GB/T 73-1985</text>
<text x="305.5" y="263.6">螺钉M5x10 GB/T 70.1-2000</text>
</g>
</svg>
